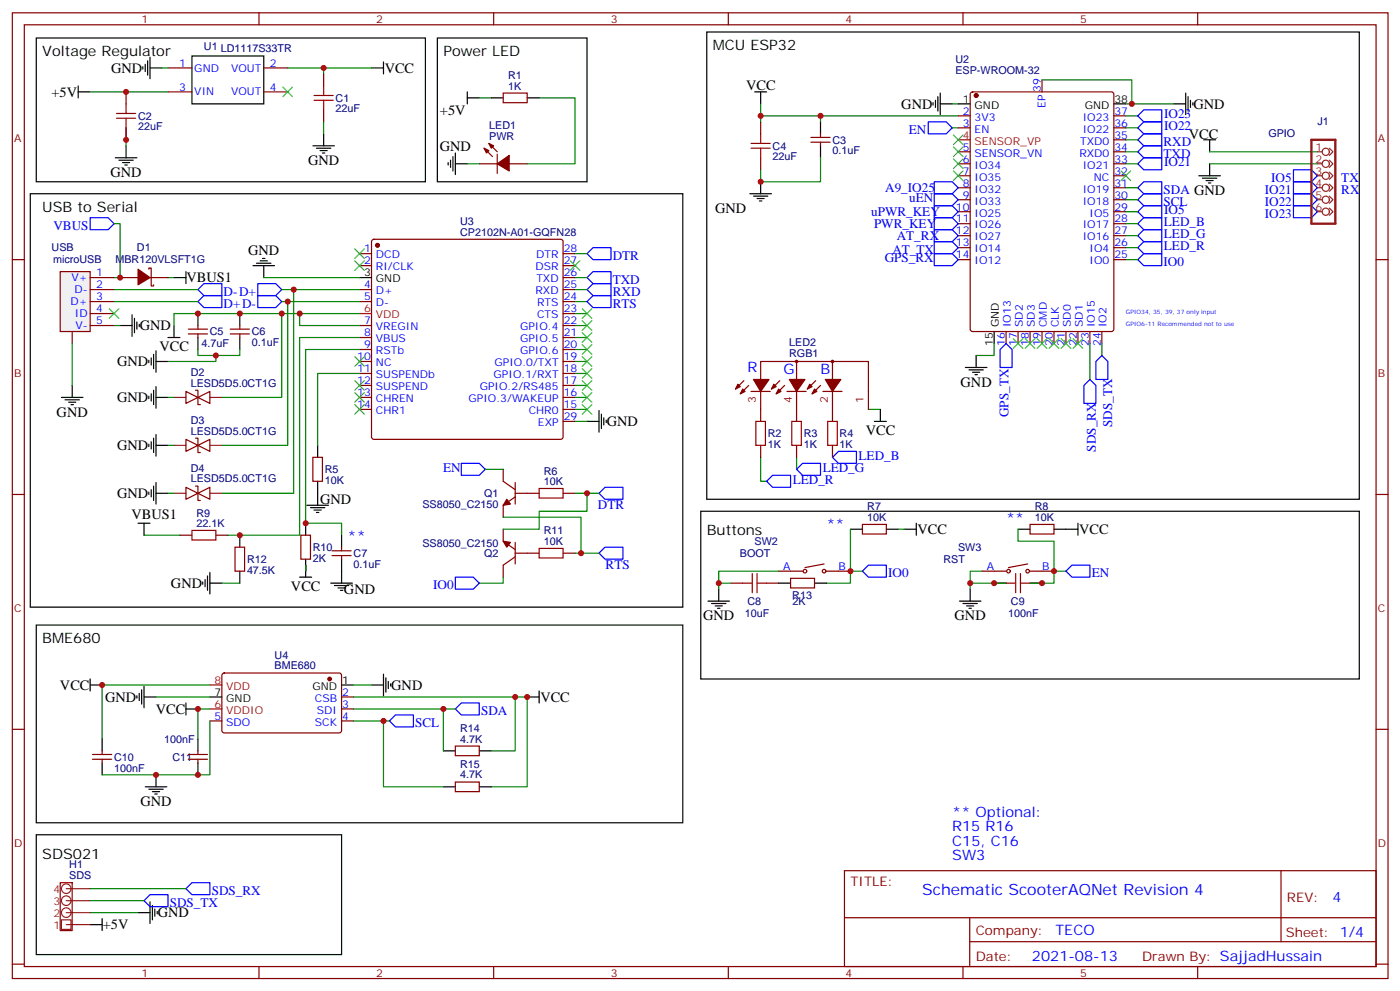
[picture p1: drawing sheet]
<svg xmlns="http://www.w3.org/2000/svg" width="413mm" height="292mm" viewBox="0 0 413 292" stroke-linecap="round" stroke-linejoin="round" font-family="sans-serif">
<g fill="none" stroke="#870000" stroke-width=".35">
<path d="M3.6 3.8h405.4v284.3h-405.4zM7.2 7.3h398.2v277.3h-398.2zM76.3 3.8v3.5M145.5 3.8v3.5M214.6 3.8v3.5M283.7 3.8v3.5M352.9 3.8v3.5M3.6 76.4h3.6M405.4 76.4h3.6M3.6 145.6h3.6M405.4 145.6h3.6M3.6 214.7h3.6"/>
<path d="M405.4 214.7h3.6M248.8 256.4h156.6v28.2h-156.6zM377.4 256.4v20.9M248.8 270.2h156.5M285.7 277.3h119.6M285.7 270.2v14.1M3.6 283.9h3.6M76.3 284.6v3.5M145.5 284.6v3.5M214.6 284.6v3.5M283.7 284.6v3.5M352.9 284.6v3.5"/>
<path d="M405.4 283.9h3.6"/>
</g>
<path d="M17.7 80h8.9v17.6h-8.9z" fill="#f0f0f0" stroke="#870000" stroke-width=".35"/>
<g fill="none" stroke="#870000" stroke-width=".35">
<path d="M37.1 27.1v3.5M37.1 37.6v3.6M49.5 20h7.1M49.5 27.1h7.1M77.7 20h7.1M77.7 27.1h7.1M95.4 21.8v3.5M95.4 32.3v3.6M148.3 27.4h7v2.8h-7zM224.1 35.9v3.5M241.8 39.4v1.1M282.3 34.1h3.6"/>
<path d="M282.3 37.6h3.6M286.1 27.3l.5-.2h40.9l.6 .4 .1 69.4-.5 .7h-41.1l-.7-.4v-69.4zM307 23.5v3.6M328.2 34.1h3.5M328.2 37.6h3.5M141.2 48.2h5.3M142.6 43.6l2.5 2.5M144 42.2l2.5 2.5M146.5 45.4v5.6M150 48.2h5.3M224.1 46.5v3.5M238.9 40.5h5.7"/>
<path d="M238.9 41.9h5.7M241.8 41.9v1M282.3 48.2h3.6M282.3 44.7h3.6M282.3 51.8h3.6M282.3 55.3h3.6M282.3 58.8h3.6M328.2 48.2h3.5M328.2 44.7h3.5M328.2 51.8h3.5M328.2 55.3h3.5M328.2 58.8h3.5"/>
<path d="M328.2 41.2h3.5M43.9 79.3v-.4h.7v5.3h.7v-.3M105.9 74.7h3.6M105.9 78.2h3.6M109.7 70.7l.5-.3h55l.5 .3 .2 .5v57.5l-.2 .5-.5 .2h-55l-.5-.3-.2-.4v-57.5zM165.9 74.7h3.5M165.9 78.2h3.5M282.3 62.3h3.6M282.3 65.9h3.6M282.3 69.4h3.6M282.3 72.9h3.6M282.3 76.4h3.6"/>
<path d="M328.2 62.3h3.5M328.2 65.9h3.5M328.2 69.4h3.5M328.2 72.9h3.5M328.2 76.4h3.5M21.3 97.6v3.5M26.6 81.7h7M26.6 85.3h7M26.6 88.8h7M26.6 92.3h7M26.6 95.8h7M35.4 81.7h5.3"/>
<path d="M44.2 81.7h5.3M55.5 96.9h5.6M55.5 98.3h5.6M58.3 95.8v1.1M58.3 98.3v1.1M67.8 96.9h5.7M67.8 98.3h5.7M70.7 95.8v1.1M70.7 98.3v1.1M105.9 85.3h3.6M105.9 88.8h3.6M105.9 95.8h3.6"/>
<path d="M105.9 99.4h3.6M165.9 81.7h3.5M165.9 85.3h3.5M165.9 88.8h3.5M165.9 92.3h3.5M165.9 95.8h3.5M165.9 99.4h3.5M296.4 97.6v3.5M300 97.6v3.5M303.5 97.6v3.5M307 97.6v3.5M310.6 97.6v3.5"/>
<path d="M314.1 97.6v3.5M317.6 97.6v3.5M321.1 97.6v3.5M324.7 97.6v3.5M54.8 115.3l3.5 1.7-3.5 1.8zM57.6 114.9h.7v4.2h.7M58.3 117l3.5-1.7v3.5zM105.9 102.9h3.6M105.9 106.4h3.6M105.9 110h3.6M105.9 113.5h3.6M105.9 117h3.6"/>
<path d="M165.9 102.9h3.5M165.9 106.4h3.5M165.9 110h3.5M165.9 113.5h3.5M165.9 117h3.5M219.2 112.1l-2.5 2.4M220.6 113.5l-2.5 2.5M221.3 115.3h5.6M224.1 111.7v-5.3h31.8v14.1M224.1 115.3v8.8M229.8 112.1l-2.5 2.4M231.2 113.5l-2.5 2.5"/>
<path d="M231.9 115.3h5.6M234.7 106.4v5.3M234.7 115.3v8.8M240.3 112.1l-2.4 2.4M241.8 113.5l-2.5 2.5M242.5 115.3h5.6M245.3 106.4v5.3M245.3 115.3v8.8M54.8 129.4l3.5 1.7-3.5 1.8zM57.6 129h.7v4.2h.7M58.3 131.1l3.5-1.7v3.5zM92.2 134.7h2.8v7h-2.8z"/>
<path d="M105.9 120.5h3.6M148.3 138.2v3.5l3.5 2.5M165.9 120.5h3.5M165.9 124.1h3.5M224.1 131.1v3.6M234.7 131.1v3.6M245.3 131.1v3.6M53 157.6h3.6M54.8 143.5l3.5 1.7-3.5 1.8zM57.6 143.1h.7v4.3h.7M58.3 145.2l3.5-1.7v3.5zM63.6 157.6h3.5"/>
<path d="M88.7 157.6h2.8v7h-2.8zM148.3 155.8v3.5l3.5 2.5M151.8 145.2h7.1M151.8 146.3l-3.5 2.5v3.5M151.8 142.1v6.3M151.8 159.7v6.4M165.9 145.2h3.5M254.1 154.4h7.1v2.8h-7.1zM303.5 154.4h7.1v2.8h-7.1zM69.3 161.1h2.8v7.1h-2.8zM97.8 162.2h5.7M97.8 163.6h5.7"/>
<path d="M100.6 161.1v1.1M100.6 163.6v1M151.8 162.9h7.1M151.8 163.9l-3.5 2.5v3.5M165.9 162.9h3.5M215.3 171.7h3.5M225.9 171.7h3.5M229.4 168.2h7.1M232.9 170.3h7.1v2.8h-7.1zM242.8 166.1l-5.6 1M243.5 168.2h7.1M289.4 168.2h7"/>
<path d="M292.9 171.7h3.5M302.8 166.1l-5.7 1M303.5 168.2h7.1M303.5 171.7h3.5M65.6 198.4l.5-.2h34.1l.4 .7v16.5l-.7 .4-34.1-.1-.4-.6v-16.2zM61.8 212.3h3.6M100.6 212.3h3.6M100.6 208.7h3.6M100.6 205.2h3.6M134.2 219.7h7v2.8h-7zM27.3 223.6h5.6M27.3 222.1h5.6"/>
<path d="M30.1 221.1v1M30.1 223.6v1M55.5 223.6h5.6M55.5 222.1h5.6M58.3 221.1v1M58.3 223.6v1M134.2 230.3h7v2.8h-7z"/>
<circle cx="234.7" cy="106.4" r=".35"/>
<circle cx="245.3" cy="106.4" r=".35"/>
<circle cx="237.2" cy="168.2" r=".53"/>
<circle cx="242.8" cy="168.2" r=".53"/>
<circle cx="297.1" cy="168.2" r=".53"/>
<circle cx="302.8" cy="168.2" r=".53"/>
</g>
<g fill="none" stroke="#000" stroke-width=".35">
<path d="M10.7 11.2h114.6v42.3h-114.6zM42.1 19.6v.8M42.8 18.9v2.2M43.5 17.9v4.2M44.2 16.8v6.4M56.6 16.5h21.1v14.1h-21.1zM113 18.2v3.6M128.9 11.2h44.1v42.3h-44.1zM208.2 9.4h192.3v137.6h-192.3zM23 27.1h3.6M23 25.3v3.5M44.2 20h3.5"/>
<path d="M95.4 39.4v3.5M109.5 20h3.5M137.7 28.8h3.5M137.7 27.1v3.5M144.7 28.8h3.6M155.3 28.8h3.6M222.4 27.1h3.5M224.1 27.1v3.5M241.8 35.9v3.5M274.9 30.2v.7M275.6 29.5v2.1M276.3 28.5v4.2"/>
<path d="M277 30.6h3.6M277 27.4v6.4M282.3 30.6h3.6M328.2 30.6h3.5M345.8 30.6h3.6M349.4 27.4v6.4M350.1 28.5v4.2M350.8 29.5v2.1M351.5 30.2v.7M8.9 57h192.3v121.8h-192.3zM34 46.5h6.3M35 47.2h4.3"/>
<path d="M36.1 47.9h2.1M36.8 48.6h.7M37.1 42.9v3.6M92.2 42.9h6.3M93.2 43.6h4.3M94.3 44.3h2.1M95 45h.7M132 47.9v.7M132.8 47.2v2.1M133.5 46.1v4.2M134.2 48.2h3.5M134.2 45v6.4"/>
<path d="M220.9 57h6.4M222 57.7h4.2M223.1 58.5h2.1M223.8 59.2h.7M224.1 53.5v3.5M241.8 42.9v3.6M353.2 51.8h6.4M354.3 52.5h4.2M354.6 41.2h3.6M355.4 53.2h2.1M356.1 53.9h.7M356.4 41.2v3.5"/>
<path d="M356.4 48.2v3.6M54.8 80v3.5M74.5 78.2h6.4M75.6 77.5h4.2M76.7 76.8h2.1M77.4 76.1h.7M77.7 78.2v3.5M35.4 95.8h3.5M38.9 92.7v6.3M39.6 93.7v4.3M40.3 94.8v2.1M41 95.5v.7"/>
<path d="M49.5 99.4h3.5M51.3 81.7h3.5M51.3 95.8v3.6M58.3 92.3v3.5M58.3 99.4v3.5M70.7 92.3v3.5M70.7 99.4v3.5M105.9 81.7h3.6M292.9 97.6v3.5M18.1 117h6.3M19.2 117.7h4.2M20.2 118.4h2.1"/>
<path d="M20.9 119.1h.7M21.3 113.5v3.5M43.9 106.1v.7M43.9 116.7v.7M44.6 105.4v2.1M44.6 116v2.1M45.3 104.3v4.2M45.3 114.9v4.2M46 117h3.5M46 103.3v6.3M46 113.8v6.4M46 106.4h3.5"/>
<path d="M284.4 108.2h6.4M285.5 108.9h4.2M286.6 109.6h2.1M287.3 110.3h.7M287.6 104.7v3.5M43.9 130.8v.7M44.6 130.1v2.1M45.3 129v4.2M46 128v6.3M46 131.1h3.5M93.6 131.1v3.6M173 124.1h3.5"/>
<path d="M176.5 120.9v6.3M177.2 122v4.2M177.9 123v2.1M178.6 123.7v.7M257.6 124.1h3.6M259.4 120.5v3.6M40.7 154.1h3.5M42.4 154.1v3.5M43.9 144.9v.7M44.6 144.2v2.1M45.3 143.1v4.3M46 142.1v6.3"/>
<path d="M46 145.2h3.5M70.7 157.6v3.5M90.1 154.1v3.5M90.4 148.8h6.4M91.5 149.5h4.2M92.5 150.2h2.2M93.2 150.9h.7M93.6 141.7v7.1M100.6 157.6v3.5M206.5 150.5h194v49.4h-194zM250.6 155.8h3.5M261.2 155.8h3.5"/>
<path d="M266.5 155.8h3.5M270 154.1v3.5M300 155.8h3.5M310.6 155.8h7M317.6 154.1v3.5M59.7 171.3v.7M60.4 170.6v2.2M61.1 169.6v4.2M61.8 171.7h3.6M61.8 168.5v6.4M70.7 168.2v3.5M88.3 169.9h3.5"/>
<path d="M90.1 164.6v5.3M97.5 171.7h6.3M98.5 172.4h4.3M99.6 173.1h2.1M100.3 173.8h.7M100.6 164.6v7.1M208.6 177h6.3M209.7 177.7h4.2M210.7 178.4h2.1M211.4 179.1h.7M211.8 173.5v3.5M229.4 171.7h3.5"/>
<path d="M240 171.7h3.5M282.7 177h6.3M283.7 177.7h4.3M284.8 178.4h2.1M285.5 179.1h.7M285.9 173.5v3.5M10.7 184h190.5v58.3h-190.5zM26.6 199.9v3.5M113 198.5v6.4M113.7 199.6v4.2M26.6 201.7h3.5M30.1 217.6v3.5"/>
<path d="M40.3 204.9v.7M41 204.2v2.1M41.7 203.1v4.2M42.4 205.2h3.6M42.4 202v6.4M54.8 207v3.5M54.8 208.7h3.5M58.3 217.6v3.5M61.8 205.2h3.6M100.6 201.7h3.6M109.5 201.7h3.5M114.4 200.6v2.1"/>
<path d="M115.1 201.3v.7M155.3 205.2h3.6M158.9 203.4v3.6M30.1 224.6v3.5M42.8 231.7h6.3M43.9 232.4h4.2M44.9 233.1h2.1M45.6 233.8h.7M46 228.1v3.6M58.3 224.6v3.5M130.6 221.1h3.6M130.6 231.7h3.6"/>
<path d="M141.2 221.1h3.5M141.2 231.7h3.5M10.7 245.8h89.9v35.3h-89.9zM26.6 272.2h3.5M30.1 270.5v3.5M40.7 268.7h3.5M44.2 265.5v6.4M44.9 266.6v4.2M45.6 267.7v2.1M46.3 268.4v.7"/>
</g>
<g fill="none" stroke="#008700" stroke-width=".35">
<path d="M26.6 27.1h22.9M37.1 37.6v5.3M47.7 20h1.8M84.8 20h24.7M95.4 20v1.8M95.4 35.9v3.5M141.2 28.8h3.5M158.9 28.8h10.5v19.4h-14.1M224.1 30.6v3.5M241.8 34.1v1.8M280.6 37.6h1.7M280.6 30.6h1.7"/>
<path d="M282.3 34.1h-58.2v1.8M307 23.5h26.5v7.1h-1.8M331.7 34.1h3.5M331.7 37.6h3.5M333.5 30.6h12.3M137.7 48.2h3.5M241.8 46.5v7h-17.7v-3.5M331.7 48.2h3.5M331.7 41.2h3.5M331.7 44.7h3.5M331.7 58.8h3.5M331.7 55.3h3.5"/>
<path d="M356.4 48.2h31.8M356.4 44.7h31.8M33.6 65.9h1.8v15.8h-1.8M169.4 74.7h3.6M331.7 76.4h3.5M331.7 72.9h3.5M331.7 69.4h3.5M331.7 65.9h3.5M331.7 62.3h3.5M33.6 85.3h24.7M33.6 88.8h24.7M33.6 95.8h1.8"/>
<path d="M49.5 81.7h1.8M77.7 81.7h28.2M83 92.3v24.7h-17.6M83 85.3h22.9M83 88.8h22.9M84.8 88.8v42.3h-19.4M86.5 85.3v59.9h-21.1M88.3 92.3v3.5h17.6M105.9 92.3h-54.6v3.5M105.9 99.4h-17.6v58.2h-21.2M169.4 85.3h3.6M169.4 88.8h3.6"/>
<path d="M169.4 81.7h3.6M169.4 95.8h3.6M169.4 92.3h3.6M169.4 99.4h3.6M21.3 101.1v12.4M49.5 117h1.8M58.3 102.9v1.8h12.4v-1.8M63.6 104.7v1.7h-14.1M105.9 102.9h-15.8v51.2h10.5v3.5M105.9 110h-12.3v21.1M169.4 117h3.6M169.4 102.9h3.6"/>
<path d="M169.4 106.4h3.6M169.4 110h3.6M169.4 113.5h3.6M292.9 101.1v3.6h-5.3M321.1 101.1v10.6M324.7 101.1v3.6M49.5 131.1h1.8M143 138.2h5.3M169.4 124.1h3.6M169.4 120.5h3.6M224.1 134.7v7h1.8M234.7 134.7v3.5"/>
<path d="M255.9 120.5h3.5M42.4 157.6h10.6M49.5 145.2h1.8M148.3 152.3h22.9v10.6M169.4 145.2h7.1M173 145.2v5.3h-14.1v5.3h-10.6M250.6 155.8v12.4M264.7 155.8h1.8M300 155.8v3.5h10.6v8.9M65.4 171.7h5.3M90.1 166.4v1.8M148.3 169.9v1.8h-7.1"/>
<path d="M169.4 162.9h7.1M211.8 171.7v1.8M229.4 168.2h-17.6v3.5h3.5M254.1 168.2h-3.5v3.5h-7.1M285.9 171.7v1.8M289.4 168.2h-3.5v3.5h10.5M314.1 168.2h-3.5v3.5h-7.1M46 205.2h15.8M61.8 201.7h-31.7v15.9M61.8 208.7h-3.5v8.9M61.8 212.3v15.8h-31.7M104.2 205.2h51.1v26.5h-10.6"/>
<path d="M104.2 201.7h5.3M104.2 208.7h30M104.2 212.3h10.6M113 212.3v19.4h17.6M130.6 208.7v12.4M151.8 205.2v15.9h-7.1M26.6 268.7h14.1M26.6 261.7h28.2M26.6 265.2h15.8"/>
</g>
<g fill="#870000" stroke="#870000" stroke-width=".35">
<path d="M142.6 43.6l1.4 .7-.7 .7z"/>
<path d="M144 42.2l1.5 .7-.8 .7z"/>
<path d="M146.5 48.2l3.5-2.4v4.5z"/>
<path d="M149.3 147l1.1 1.4-2.1 .4z"/>
<path d="M148.3 159.3l2.1 .4-1.1 1.4z"/>
<path d="M217.4 113.1l.7 .7-1.4 .7z"/>
<path d="M218.8 114.5l.7 .8-1.4 .7z"/>
<path d="M222 111.7h4.6l-2.5 3.6z"/>
<path d="M232.6 111.7h4.6l-2.5 3.6z"/>
<path d="M229.4 114.5l.7 .8-1.4 .7z"/>
<path d="M228 113.1l.7 .7-1.4 .7z"/>
<path d="M243.2 111.7h4.6l-2.5 3.6z"/>
<path d="M240 114.5l.7 .8-1.4 .7z"/>
<path d="M238.6 113.1l.7 .7-1.4 .7z"/>
<path d="M40.7 79.3l3.5 2.4-3.5 2.2z"/>
<circle cx="111.2" cy="72.2" r=".53"/>
<circle cx="97.1" cy="199.9" r=".53"/>
<circle cx="287.6" cy="28.1" r=".53"/>
</g>
<path d="M282.3 41.2h3.6M105.9 92.3h3.6M61.8 201.7h3.6M61.8 208.7h3.6" fill="none" stroke="#f00" stroke-width=".35"/>
<g fill="none" stroke="#00f" stroke-width=".35">
<path d="M273.5 35.9h5.3l1.8 1.7-1.8 1.8h-5.3zM337 39.4h5.3v3.5h-5.3l-1.8-1.7zM337 32.3h5.3v3.6h-5.3l-1.8-1.8zM337 35.9h5.3v3.5h-5.3l-1.8-1.8zM275.3 57h5.3l1.7 1.8-1.7 1.8h-5.3zM275.3 53.5h5.3l1.7 1.8-1.7 1.7h-5.3zM337 42.9h5.3v3.6h-5.3l-1.8-1.8zM337 57h5.3v3.6h-5.3l-1.8-1.8zM337 53.5h5.3v3.5h-5.3l-1.8-1.7zM337 46.5h5.3v3.5h-5.3l-1.8-1.8zM381.1 57h5.3l1.8 1.8-1.8 1.8h-5.3zM381.1 53.5h5.3l1.8 1.8-1.8 1.7h-5.3z"/>
<path d="M381.1 50h5.3l1.8 1.8-1.8 1.7h-5.3zM26.6 64.1h5.3l1.7 1.8-1.7 1.7h-5.3zM174.7 80h5.3v3.5h-5.3l-1.7-1.8zM174.7 72.9h5.3v3.5h-5.3l-1.7-1.7zM275.3 71.2h5.3l1.7 1.7-1.7 1.8h-5.3zM275.3 67.6h5.3l1.7 1.8-1.7 1.8h-5.3zM275.3 64.1h5.3l1.7 1.8-1.7 1.7h-5.3zM275.3 74.7h5.3l1.7 1.7-1.7 1.8h-5.3zM275.3 60.6h5.3l1.7 1.7-1.7 1.8h-5.3zM335.2 72.9l1.8-1.7h5.3v3.5h-5.3zM335.2 65.9l1.8-1.8h5.3v3.5h-5.3zM337 74.7h5.3v3.5h-5.3l-1.8-1.8z"/>
<path d="M337 67.6h5.3v3.6h-5.3l-1.8-1.8zM337 60.6h5.3v3.5h-5.3l-1.8-1.8zM381.1 60.6h5.3l1.8 1.7-1.8 1.8h-5.3zM60.1 83.5h5.3v3.5h-5.3l-1.8-1.7zM60.1 87h5.3v3.6h-5.3l-1.8-1.8zM76 83.5h5.2l1.8 1.8-1.8 1.7h-5.2zM76 87h5.2l1.8 1.8-1.8 1.8h-5.2zM174.7 83.5h5.3v3.5h-5.3l-1.7-1.7zM174.7 87h5.3v3.6h-5.3l-1.7-1.8zM294.7 102.9l1.7-1.8 1.8 1.8v5.3h-3.5zM321.1 111.7l1.8 1.8v5.3h-3.5v-5.3zM324.7 104.7l1.7 1.7v5.3h-3.5v-5.3z"/>
<path d="M135.9 136.4h5.3l1.8 1.8-1.8 1.7h-5.3zM234.7 138.2l1.8-1.8h5.3v3.5h-5.3zM245.3 134.7l1.8-1.8h5.2v3.5h-5.2zM178.3 143.5h5.3v3.5h-5.3l-1.8-1.8zM225.9 141.7l1.7-1.8h5.3v3.6h-5.3zM134.2 169.9h5.3l1.7 1.8-1.7 1.8h-5.3zM178.3 161.1h5.3v3.5h-5.3l-1.8-1.7zM255.9 166.4h5.3v3.5h-5.3l-1.8-1.7zM315.8 166.4h5.3v3.5h-5.3l-1.7-1.7zM116.5 210.5h5.3v3.5h-5.3l-1.7-1.7zM135.9 207h5.3v3.5h-5.3l-1.7-1.8zM44.2 263.4h5.3v3.5h-5.3l-1.8-1.7z"/>
<path d="M54.8 261.7l1.8-1.8h5.2v3.5h-5.2z"/>
</g>
<g fill="none" stroke="#a10000" stroke-width=".35">
<path d="M34.3 34.8h5.7M34.3 33.4h5.7M37.1 30.6v2.8M37.1 34.8v2.8M92.5 29.5h5.7M92.5 28.1h5.7M95.4 25.3v2.8M95.4 29.5v2.8M224.1 39.4v2.8M221.3 43.6h5.6M221.3 42.2h5.6M224.1 43.6v2.9"/>
<path d="M222.7 124.1h2.8v7h-2.8zM233.3 124.1h2.8v7h-2.8zM243.9 124.1h2.8v7h-2.8zM56.6 156.2h7v2.8h-7zM158.9 143.8h7v2.8h-7zM158.9 161.5h7v2.8h-7zM218.8 171.7h2.9M221.7 168.9v5.6M223.1 171.7h2.8M223.1 168.9v5.6M296.4 171.7h2.9M299.3 168.9v5.6"/>
<path d="M300.7 171.7h2.8M300.7 168.9v5.6"/>
</g>
<g fill="none" stroke="#3c3" stroke-width=".35">
<path d="M83.4 25.6l2.8 2.9M86.2 25.6l-2.8 2.9M280.9 39.8l2.8 2.8M283.7 39.8l-2.8 2.8M280.9 43.3l2.8 2.8M280.9 46.8l2.8 2.8M280.9 50.3l2.8 2.9M283.7 43.3l-2.8 2.8M283.7 46.8l-2.8 2.8M283.7 50.3l-2.8 2.9M330.3 50.3l2.8 2.9M333.1 50.3l-2.8 2.9"/>
<path d="M104.5 76.8l2.9 2.8M104.5 73.3l2.9 2.8M107.4 76.8l-2.9 2.8M107.4 73.3l-2.9 2.8M168 76.8l2.9 2.8M170.9 76.8l-2.9 2.8M32.2 90.9l2.8 2.8M35 90.9l-2.8 2.8M171.6 90.9l2.8 2.8M171.6 94.4l2.8 2.9M171.6 98l2.8 2.8M174.4 90.9l-2.8 2.8"/>
<path d="M174.4 94.4l-2.8 2.9M174.4 98l-2.8 2.8M298.6 99.7l2.8 2.9M301.4 99.7l-2.8 2.9M302.1 99.7l2.8 2.9M304.9 99.7l-2.8 2.9M305.6 99.7l2.8 2.9M308.4 99.7l-2.8 2.9M309.1 99.7l2.9 2.9M312 99.7l-2.9 2.9M312.7 99.7l2.8 2.9M315.5 99.7l-2.8 2.9"/>
<path d="M316.2 99.7l2.8 2.9M319 99.7l-2.8 2.9M104.5 105l2.9 2.8M104.5 112.1l2.9 2.8M104.5 115.6l2.9 2.8M104.5 119.1l2.9 2.9M107.4 105l-2.9 2.8M107.4 112.1l-2.9 2.8M107.4 115.6l-2.9 2.8M107.4 119.1l-2.9 2.9M171.6 101.5l2.8 2.8M171.6 105l2.8 2.8"/>
<path d="M171.6 108.5l2.8 2.9M171.6 112.1l2.8 2.8M171.6 115.6l2.8 2.8M171.6 119.1l2.8 2.9M174.4 101.5l-2.8 2.8M174.4 105l-2.8 2.8M174.4 108.5l-2.8 2.9M174.4 112.1l-2.8 2.8M174.4 115.6l-2.8 2.8M174.4 119.1l-2.8 2.9"/>
</g>
<g fill="none" stroke="#8c2424" stroke-width=".35">
<path d="M388.2 44.7h1.4M388.2 48.2h1.4M388.2 51.8h1.4M388.2 55.3h1.4M388.2 58.8h1.4M391.7 43.6l1 1.1-1 1.1M391.7 47.2l1 1-1 1.1M391.7 50.7l1 1.1-1 1M391.7 54.2l1 1.1-1 1M391.7 57.7l1 1.1-1 1.1M388.2 62.3h1.4M391.7 61.3l1 1-1 1.1"/>
<path d="M51.3 117h3.5M61.8 117h3.6M51.3 131.1h3.5M61.8 131.1h3.6M51.3 145.2h3.5M61.8 145.2h3.6M18.1 270.8h2.8v2.8h-2.8zM19.5 272.2h7.1M19.5 268.7h7.1M19.5 265.2h7.1M19.5 261.7h7.1"/>
<circle cx="390.6" cy="48.2" r="1.06"/>
<circle cx="390.6" cy="44.7" r="1.06"/>
<circle cx="390.6" cy="55.3" r="1.06"/>
<circle cx="390.6" cy="58.8" r="1.06"/>
<circle cx="390.6" cy="51.8" r="1.06"/>
<circle cx="390.6" cy="62.3" r="1.06"/>
<circle cx="19.5" cy="268.7" r="1.41"/>
<circle cx="19.5" cy="261.7" r="1.41"/>
<circle cx="19.5" cy="265.2" r="1.41"/>
</g>
<path d="M17.7 259.9h3.6v14.1h-3.6z" fill="none" stroke="#900" stroke-width=".35"/>
<path d="M386.4 41.2h7.1v24.7h-7.1z" fill="none" stroke="#8c2424" stroke-width=".71"/>
<g fill="#c00">
<circle cx="90.1" cy="154.1" r=".88"/>
<circle cx="173" cy="145.2" r=".88"/>
<circle cx="58.3" cy="228.1" r=".88"/>
<circle cx="37.1" cy="27.1" r=".88"/>
<circle cx="333.5" cy="30.6" r=".88"/>
<circle cx="224.1" cy="34.1" r=".88"/>
<circle cx="241.8" cy="34.1" r=".88"/>
<circle cx="292.9" cy="171.7" r=".88"/>
<circle cx="307" cy="171.7" r=".88"/>
<circle cx="285.9" cy="171.7" r=".88"/>
<circle cx="310.6" cy="168.2" r=".88"/>
<circle cx="250.6" cy="168.2" r=".88"/>
<circle cx="63.6" cy="104.7" r=".88"/>
<circle cx="58.3" cy="92.3" r=".88"/>
<circle cx="88.3" cy="92.3" r=".88"/>
<circle cx="46" cy="228.1" r=".88"/>
<circle cx="113" cy="212.3" r=".88"/>
<circle cx="151.8" cy="205.2" r=".88"/>
<circle cx="86.5" cy="85.3" r=".88"/>
<circle cx="84.8" cy="88.8" r=".88"/>
<circle cx="83" cy="92.3" r=".88"/>
<circle cx="130.6" cy="208.7" r=".88"/>
<circle cx="155.3" cy="205.2" r=".88"/>
<circle cx="30.1" cy="201.7" r=".88"/>
<circle cx="58.3" cy="208.7" r=".88"/>
<circle cx="95.4" cy="20" r=".88"/>
<circle cx="70.7" cy="92.3" r=".88"/>
<circle cx="70.7" cy="157.6" r=".88"/>
<circle cx="211.8" cy="171.7" r=".88"/>
<circle cx="37.1" cy="41.2" r=".88"/>
<circle cx="224.1" cy="53.5" r=".88"/>
<circle cx="171.2" cy="162.9" r=".88"/>
<circle cx="35.4" cy="81.7" r=".88"/>
</g>
<text font-size="4.6" fill="#00f" x="271.7" y="263.4">Schematic ScooterAQNet Revision 4</text>
<g font-size="4.2">
<text x="12.5" y="16.5">Voltage Regulator</text>
<text x="130.6" y="16.5">Power LED</text>
<text x="210" y="14.7">MCU ESP32</text>
<text x="32.7" y="21.4">GND</text>
<text x="113.3" y="21.4">VCC</text>
<text x="15.2" y="28.5">+5V</text>
<text x="219.9" y="26.4">VCC</text>
<text x="129.6" y="33.9">+5V</text>
<text x="265.6" y="32">GND</text>
<text x="351.6" y="32.1">GND</text>
<text x="350.3" y="40.8">VCC</text>
<text x="129.6" y="44.3">GND</text>
<text x="32.6" y="52.1">GND</text>
<text x="90.8" y="48.6">GND</text>
<text x="12.5" y="62.3">USB to Serial</text>
<text x="210.7" y="62.7">GND</text>
<text x="73.1" y="75">GND</text>
<text x="55" y="83.1">VBUS1</text>
<text x="41.2" y="97.3">GND</text>
<text x="34.5" y="107.9">GND</text>
<text x="47" y="103.3">VCC</text>
<text x="283" y="113.8">GND</text>
<text x="34.5" y="118.4">GND</text>
<text x="16.7" y="122.7">GND</text>
<text x="178.8" y="125.5">GND</text>
<text x="255.1" y="128">VCC</text>
<text x="34.5" y="132.5">GND</text>
<text x="34.5" y="146.6">GND</text>
<text x="94.3" y="148.4">GND</text>
<text x="38.8" y="152.8">VBUS1</text>
<text x="208.2" y="157.6">Buttons</text>
<text x="270.3" y="157.2">VCC</text>
<text x="318" y="157.2">VCC</text>
<text x="50.4" y="173.2">GND</text>
<text x="85.7" y="173.9">VCC</text>
<text x="101.4" y="174.9">GND</text>
<text x="207.2" y="182.6">GND</text>
<text x="281.3" y="182.6">GND</text>
<text x="12.5" y="189.3">BME680</text>
<text x="17.7" y="203.1">VCC</text>
<text x="115.3" y="203.1">GND</text>
<text x="31" y="206.6">GND</text>
<text x="159.2" y="206.6">VCC</text>
<text x="45.9" y="210.1">VCC</text>
<text x="41.4" y="237.3">GND</text>
<text x="12.5" y="252.8">SDS021</text>
<text x="30.3" y="273.6">+5V</text>
<text x="46.5" y="270.1">GND</text>
</g>
<g font-size="4.2" fill="#00f">
<text x="220.2" y="109.6">R</text>
<text x="230.8" y="110">G</text>
<text x="241.8" y="110">B</text>
<text x="243.5" y="155.8">**</text>
<text x="296.4" y="154.1">**</text>
<text x="102.4" y="159.3">**</text>
<text x="280.6" y="240.5">** Optional:</text>
<text x="280.6" y="244.7">R15 R16</text>
<text x="280.6" y="249">C15, C16</text>
<text x="280.6" y="253.2">SW3</text>
<text x="392.6" y="265.6">4</text>
<text x="311" y="275.2">TECO</text>
<text x="304.1" y="283">2021-08-13</text>
</g>
<g font-size="3.9" fill="#00f">
<text x="343" y="34.8">IO23</text>
<text x="267.8" y="39.4">EN</text>
<text x="343" y="38.3">IO22</text>
<text x="342.8" y="42.9">RXD</text>
<text x="342.8" y="46.5">TXD</text>
<text x="343" y="48.9">IO21</text>
<text x="374.5" y="53.5">IO5</text>
<text x="395.2" y="53.5">TX</text>
<text x="260.8" y="56.5">A9_IO25</text>
<text x="267.9" y="59.5">uEN</text>
<text x="342.8" y="57">SDA GND</text>
<text x="372.7" y="57">IO21</text>
<text x="395.2" y="57">RX</text>
<text x="256.7" y="63.6">uPWR_KEY</text>
<text x="342.8" y="60.6">SCL</text>
<text x="343" y="63">IO5</text>
<text x="372.7" y="64.1">IO23</text>
<text x="372.7" y="60.6">IO22</text>
<text x="15.8" y="67.6">VBUS</text>
<text x="257.5" y="67.1">PWR_KEY</text>
<text x="264.2" y="70.7">AT_RX</text>
<text x="342.9" y="70.1">LED_G</text>
<text x="342.9" y="66.6">LED_B</text>
<text x="180.6" y="76.4">DTR</text>
<text x="260.7" y="77.2">GPS_RX</text>
<text x="262.9" y="74.7">AT_TX</text>
<text x="342.9" y="73.7">LED_R</text>
<text x="180.6" y="83.5">TXD</text>
<text x="342.8" y="78.2">IO0</text>
<text x="65.9" y="87">D-D+</text>
<text x="180.6" y="87">RXD</text>
<text x="65.9" y="90.6">D+D-</text>
<text x="180.6" y="90.6">RTS</text>
<text x="297.2" y="122.8" transform="rotate(-90 297.2 122.8)">GPS_TX</text>
<text x="327.7" y="125.7" transform="rotate(-90 327.7 125.7)">SDS_TX</text>
<text x="253" y="135.4">LED_B</text>
<text x="322.9" y="133" transform="rotate(-90 322.9 133)">SDS_RX</text>
<text x="130.6" y="138.9">EN</text>
<text x="233.6" y="142.5">LED_R</text>
<text x="242.4" y="138.9">LED_G</text>
<text x="176.2" y="150">DTR</text>
<text x="178.4" y="167.6">RTS</text>
<text x="127.6" y="173.5">IO0</text>
<text x="261.7" y="169.9">IO0</text>
<text x="321.7" y="169.9">EN</text>
<text x="122.3" y="214">SCL</text>
<text x="141.7" y="210.5">SDA</text>
<text x="62.4" y="263.4">SDS_RX</text>
<text x="50" y="266.9">SDS_TX</text>
</g>
<g font-size="3.9" fill="#800">
<text x="250.6" y="260.9">TITLE:</text>
<text x="379.2" y="265.6">REV:</text>
<text x="287.5" y="275.1">Company:</text>
<text x="378.9" y="275.8">Sheet: 1/4</text>
<text x="287.5" y="282.8">Date:</text>
<text x="336.5" y="282.9">Drawn By: SajjadHussain</text>
</g>
<g font-size="3.2" fill="#800">
<text x="41.7" y="6.8">1</text>
<text x="110.9" y="6.8">2</text>
<text x="180" y="6.8">3</text>
<text x="249.2" y="6.8">4</text>
<text x="318.3" y="6.8">5</text>
<text x="4.2" y="41.9">A</text>
<text x="406" y="41.9">A</text>
<text x="4.2" y="111">B</text>
<text x="406" y="111">B</text>
<text x="222.7" y="118.7" transform="rotate(-90 222.7 118.7)">3</text>
<text x="233.3" y="118.7" transform="rotate(-90 233.3 118.7)">4</text>
<text x="243.9" y="118.7" transform="rotate(-90 243.9 118.7)">2</text>
<text x="254.5" y="118.7" transform="rotate(-90 254.5 118.7)">1</text>
<text x="4.2" y="180.2">C</text>
<text x="406" y="180.2">C</text>
<text x="4.2" y="249.3">D</text>
<text x="406" y="249.3">D</text>
<text x="41.7" y="287.6">1</text>
<text x="110.9" y="287.6">2</text>
<text x="180" y="287.6">3</text>
<text x="249.2" y="287.6">4</text>
<text x="318.3" y="287.6">5</text>
</g>
<g font-size="3.2" fill="#000080">
<text x="60.1" y="14.7">U1 LD1117S33TR</text>
<text x="149.7" y="23.2">R1</text>
<text x="281.5" y="21.8">ESP-WROOM-32</text>
<text x="281.5" y="18.7">U2</text>
<text x="149.7" y="26.4">1K</text>
<text x="40.7" y="35.3">C2</text>
<text x="98.9" y="33.1">22uF</text>
<text x="98.9" y="30">C1</text>
<text x="40.7" y="38.4">22uF</text>
<text x="144.2" y="41.2">PWR</text>
<text x="144.2" y="37.9">LED1</text>
<text x="373.7" y="40.5">GPIO</text>
<text x="388.2" y="36.8">J1</text>
<text x="227.6" y="47.2">22uF</text>
<text x="227.7" y="44.1">C4</text>
<text x="245.3" y="45.5">0.1uF</text>
<text x="245.3" y="42.3">C3</text>
<text x="135.6" y="69.4">CP2102N-A01-GQFN28</text>
<text x="135.6" y="66.2">U3</text>
<text x="15.2" y="74">USB</text>
<text x="15.6" y="77.6">microUSB</text>
<text x="34" y="77.6">MBR120VLSFT1G</text>
<text x="40.3" y="74">D1</text>
<text x="61.8" y="98.8">C5</text>
<text x="74.2" y="101.9">0.1uF</text>
<text x="74.2" y="98.8">C6</text>
<text x="232.5" y="101.8">LED2</text>
<text x="59.4" y="102.3">4.7uF</text>
<text x="232.5" y="105">RGB1</text>
<text x="56.2" y="113.8">LESD5D5.0CT1G</text>
<text x="56.2" y="110.8">D2</text>
<text x="56.2" y="124.9">D3</text>
<text x="56.2" y="128">LESD5D5.0CT1G</text>
<text x="226.2" y="132">1K</text>
<text x="226.2" y="128.7">R2</text>
<text x="236.8" y="132">1K</text>
<text x="236.8" y="128.7">R3</text>
<text x="247.4" y="132">1K</text>
<text x="247.4" y="128.7">R4</text>
<text x="56.2" y="142.1">LESD5D5.0CT1G</text>
<text x="56.2" y="139">D4</text>
<text x="95.7" y="142.5">10K</text>
<text x="95.7" y="139.3">R5</text>
<text x="160.2" y="142.8">10K</text>
<text x="160.2" y="139.7">R6</text>
<text x="124.4" y="149.5">SS8050_C2150</text>
<text x="142.6" y="146.4">Q1</text>
<text x="57.9" y="155.1">22.1K</text>
<text x="57.9" y="152.1">R9</text>
<text x="255.5" y="153.4">10K</text>
<text x="255.5" y="150.2">R7</text>
<text x="304.9" y="153.4">10K</text>
<text x="304.9" y="150.2">R8</text>
<text x="124.4" y="161.1">SS8050_C2150</text>
<text x="160.2" y="160.4">10K</text>
<text x="160.2" y="157.4">R11</text>
<text x="222.3" y="160.5">SW2</text>
<text x="72.8" y="165.9">R12</text>
<text x="92.2" y="165.5">2K</text>
<text x="92.2" y="162.2">R10</text>
<text x="104.2" y="167.2">0.1uF</text>
<text x="104.2" y="164">C7</text>
<text x="142.6" y="164.1">Q2</text>
<text x="218" y="164.1">BOOT</text>
<text x="278" y="165.8">RST</text>
<text x="282.3" y="162.3">SW3</text>
<text x="72.8" y="168.9">47.5K</text>
<text x="220.2" y="178.1">C8</text>
<text x="233.5" y="176.4">R13</text>
<text x="233.5" y="178.2">2K</text>
<text x="297.9" y="178.1">C9</text>
<text x="219.5" y="181.7">10uF</text>
<text x="297.1" y="181.7">100nF</text>
<text x="80.9" y="197.1">BME680</text>
<text x="80.9" y="193.9">U4</text>
<text x="135.6" y="215.4">R14</text>
<text x="48.4" y="218.7">100nF</text>
<text x="135.6" y="218.6">4.7K</text>
<text x="33.6" y="227.2">100nF</text>
<text x="33.6" y="224">C10</text>
<text x="50.8" y="224">C11</text>
<text x="135.6" y="226">R15</text>
<text x="135.6" y="229.2">4.7K</text>
<text x="20.4" y="255.6">H1</text>
<text x="20.4" y="258.8">SDS</text>
</g>
<g font-size="3.2" fill="#00f">
<text x="52.8" y="19.6">1</text>
<text x="57.3" y="21.1">GND</text>
<text x="68.1" y="21.1">VOUT</text>
<text x="79.5" y="19.6">2</text>
<text x="52.8" y="26.7">3</text>
<text x="57.3" y="28.1">VIN</text>
<text x="68.1" y="28.1">VOUT</text>
<text x="79.5" y="26.7">4</text>
<text x="306.7" y="27.1" transform="rotate(-90 306.7 27.1)">39</text>
<text x="283.7" y="33.8">2</text>
<text x="287.2" y="35.5">3V3</text>
<text x="308.1" y="31.7" transform="rotate(-90 308.1 31.7)">EP</text>
<text x="319" y="35.5">IO23</text>
<text x="328.4" y="33.8">37</text>
<text x="283.7" y="37.3">3</text>
<text x="287.2" y="39.1">EN</text>
<text x="319" y="39.1">IO22</text>
<text x="328.4" y="40.8">35</text>
<text x="328.4" y="37.3">36</text>
<text x="283.7" y="44.3">5</text>
<text x="283.7" y="47.9">6</text>
<text x="287.2" y="46.1">SENSOR_VN</text>
<text x="318" y="46.1">RXD0</text>
<text x="318.3" y="42.6">TXD0</text>
<text x="328.4" y="47.9">33</text>
<text x="328.4" y="44.3">34</text>
<text x="283.7" y="51.4">7</text>
<text x="287.2" y="49.6">IO34</text>
<text x="287.2" y="53.2">IO35</text>
<text x="319" y="49.6">IO21</text>
<text x="322.3" y="53.2">NC</text>
<text x="328.4" y="51.4">32</text>
<text x="283.7" y="54.9">8</text>
<text x="283.7" y="58.5">9</text>
<text x="287.2" y="56.7">IO32</text>
<text x="319" y="56.7">IO19</text>
<text x="328.4" y="58.5">30</text>
<text x="328.4" y="54.9">31</text>
<text x="281.6" y="62">10</text>
<text x="281.6" y="65.5">11</text>
<text x="287.2" y="60.2">IO33</text>
<text x="287.2" y="63.7">IO25</text>
<text x="319" y="60.2">IO18</text>
<text x="321" y="63.7">IO5</text>
<text x="328.4" y="65.5">28</text>
<text x="328.4" y="62">29</text>
<text x="281.6" y="69">12</text>
<text x="287.2" y="67.3">IO26</text>
<text x="287.2" y="70.8">IO27</text>
<text x="319" y="70.8">IO16</text>
<text x="319" y="67.3">IO17</text>
<text x="328.4" y="69">27</text>
<text x="107.3" y="74.3">1</text>
<text x="107.3" y="77.9">2</text>
<text x="110.8" y="76.1">DCD</text>
<text x="158" y="76.1">DTR</text>
<text x="166.1" y="77.9">27</text>
<text x="166.1" y="74.3">28</text>
<text x="281.6" y="72.6">13</text>
<text x="281.6" y="76.1">14</text>
<text x="287.2" y="74.3">IO14</text>
<text x="287.2" y="77.9">IO12</text>
<text x="321" y="77.9">IO0</text>
<text x="321" y="74.3">IO4</text>
<text x="328.4" y="76.1">25</text>
<text x="328.4" y="72.6">26</text>
<text x="21.1" y="82.8">V+</text>
<text x="28.3" y="81.4">1</text>
<text x="110.8" y="79.6">RI/CLK</text>
<text x="157.8" y="79.6">DSR</text>
<text x="158" y="83.1">TXD</text>
<text x="166.1" y="81.4">26</text>
<text x="20.8" y="89.9">D+</text>
<text x="22" y="86.3">D-</text>
<text x="28.3" y="84.9">2</text>
<text x="28.3" y="88.4">3</text>
<text x="107.3" y="84.9">4</text>
<text x="107.3" y="88.4">5</text>
<text x="110.8" y="86.7">D+</text>
<text x="157.8" y="86.7">RXD</text>
<text x="166.1" y="88.4">24</text>
<text x="166.1" y="84.9">25</text>
<text x="22.1" y="93.4">ID</text>
<text x="28.3" y="92">4</text>
<text x="28.3" y="95.5">5</text>
<text x="107.3" y="95.5">7</text>
<text x="110.8" y="90.2">D-</text>
<text x="158.3" y="93.7">CTS</text>
<text x="158.3" y="90.2">RTS</text>
<text x="166.1" y="95.5">22</text>
<text x="166.1" y="92">23</text>
<text x="22.2" y="96.9">V-</text>
<text x="107.3" y="99">8</text>
<text x="110.8" y="97.3">VREGIN</text>
<text x="110.8" y="100.8">VBUS</text>
<text x="153.2" y="100.8">GPIO.5</text>
<text x="153.2" y="97.3">GPIO.4</text>
<text x="166.1" y="99">21</text>
<text x="296.1" y="101.8" transform="rotate(-90 296.1 101.8)">16</text>
<text x="297.9" y="96.3" transform="rotate(-90 297.9 96.3)">IO13</text>
<text x="299.6" y="101.8" transform="rotate(-90 299.6 101.8)">17</text>
<text x="301.4" y="96.3" transform="rotate(-90 301.4 96.3)">SD2</text>
<text x="303.1" y="101.8" transform="rotate(-90 303.1 101.8)">18</text>
<text x="304.9" y="96.3" transform="rotate(-90 304.9 96.3)">SD3</text>
<text x="306.7" y="101.8" transform="rotate(-90 306.7 101.8)">19</text>
<text x="308.4" y="96.3" transform="rotate(-90 308.4 96.3)">CMD</text>
<text x="310.2" y="101.8" transform="rotate(-90 310.2 101.8)">20</text>
<text x="312" y="96.3" transform="rotate(-90 312 96.3)">CLK</text>
<text x="313.7" y="101.8" transform="rotate(-90 313.7 101.8)">21</text>
<text x="315.5" y="96.3" transform="rotate(-90 315.5 96.3)">SD0</text>
<text x="317.3" y="101.8" transform="rotate(-90 317.3 101.8)">22</text>
<text x="319" y="96.3" transform="rotate(-90 319 96.3)">SD1</text>
<text x="320.8" y="101.8" transform="rotate(-90 320.8 101.8)">23</text>
<text x="322.5" y="96.3" transform="rotate(-90 322.5 96.3)">IO15</text>
<text x="324.3" y="101.8" transform="rotate(-90 324.3 101.8)">24</text>
<text x="326.1" y="96.3" transform="rotate(-90 326.1 96.3)">IO2</text>
<text x="105.3" y="106.1">10</text>
<text x="107.3" y="102.6">9</text>
<text x="110.8" y="104.3">RSTb</text>
<text x="110.8" y="107.8">NC</text>
<text x="145.7" y="107.8">GPIO.0/TXT</text>
<text x="153.2" y="104.3">GPIO.6</text>
<text x="166.1" y="106.1">19</text>
<text x="166.1" y="102.6">20</text>
<text x="105.3" y="109.6">11</text>
<text x="105.3" y="113.1">12</text>
<text x="110.8" y="111.4">SUSPENDb</text>
<text x="145.5" y="111.4">GPIO.1/RXT</text>
<text x="166.1" y="113.1">17</text>
<text x="166.1" y="109.6">18</text>
<text x="105.3" y="116.7">13</text>
<text x="110.8" y="114.9">SUSPEND</text>
<text x="110.8" y="118.4">CHREN</text>
<text x="138" y="118.4">GPIO.3/WAKEUP</text>
<text x="141.4" y="114.9">GPIO.2/RS485</text>
<text x="166.1" y="116.7">16</text>
<text x="105.3" y="120.2">14</text>
<text x="110.8" y="122">CHR1</text>
<text x="155.8" y="122">CHR0</text>
<text x="158.5" y="125.5">EXP</text>
<text x="166.1" y="120.2">15</text>
<text x="166.1" y="123.7">29</text>
<text x="230.8" y="167.8">A</text>
<text x="247.1" y="167.8">B</text>
<text x="290.7" y="167.8">A</text>
<text x="307" y="167.8">B</text>
<text x="92.8" y="206.6">CSB</text>
<text x="100.8" y="208.4">3</text>
<text x="100.8" y="204.9">2</text>
<text x="63.2" y="211.9">5</text>
<text x="66.7" y="213.7">SDO</text>
<text x="92.8" y="213.7">SCK</text>
<text x="93.4" y="210.1">SDI</text>
<text x="100.8" y="211.9">4</text>
</g>
<g font-size="3.2">
<text x="283.7" y="30.2">1</text>
<text x="287.2" y="32">GND</text>
<text x="319.6" y="32">GND</text>
<text x="328.4" y="30.2">38</text>
<text x="107.3" y="81.4">3</text>
<text x="110.8" y="83.1">GND</text>
<text x="292.6" y="101.8" transform="rotate(-90 292.6 101.8)">15</text>
<text x="294.3" y="96.3" transform="rotate(-90 294.3 96.3)">GND</text>
<text x="92.1" y="203.1">GND</text>
<text x="100.8" y="201.3">1</text>
<text x="63.2" y="204.9">7</text>
<text x="66.7" y="206.6">GND</text>
</g>
<g font-size="3.2" fill="#f00">
<text x="283.7" y="40.8">4</text>
<text x="287.2" y="42.6">SENSOR_VP</text>
<text x="107.3" y="92">6</text>
<text x="110.8" y="93.7">VDD</text>
<text x="63.2" y="201.3">8</text>
<text x="66.7" y="203.1">VDD</text>
<text x="63.2" y="208.4">6</text>
<text x="66.7" y="210.1">VDDIO</text>
</g>
<g font-size="3.2" fill="#8d2323">
<text x="387.6" y="44.3">1</text>
<text x="387.6" y="47.9">2</text>
<text x="387.6" y="51.4">3</text>
<text x="387.6" y="54.9">4</text>
<text x="387.6" y="58.5">5</text>
<text x="387.6" y="62">6</text>
<text x="15.7" y="263.1">4</text>
<text x="15.7" y="266.6">3</text>
<text x="15.7" y="273.6">1</text>
<text x="15.7" y="270.1">2</text>
</g>
<g font-size="1.8" fill="#00f">
<text x="331.7" y="95.8">GPIO6-11 Recommended not to use</text>
<text x="331.7" y="92.3">GPIO34, 35, 39, 37 only input</text>
</g>
</svg>
